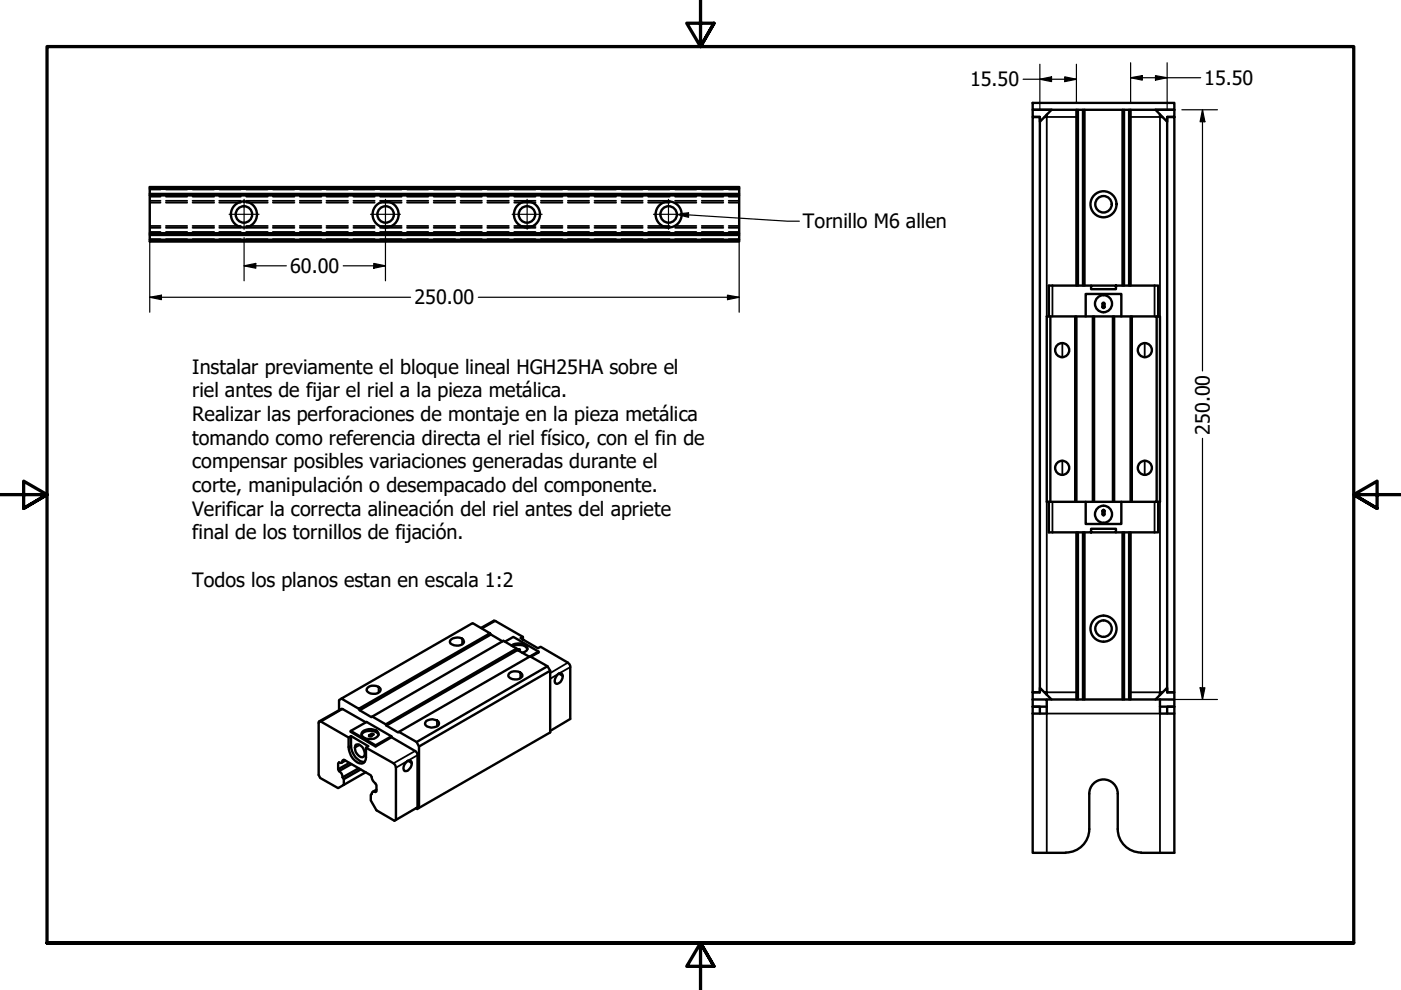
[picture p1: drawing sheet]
<svg xmlns="http://www.w3.org/2000/svg" width="297mm" height="210mm" viewBox="0 0 297 210" stroke-linecap="round" stroke-linejoin="round" font-family="sans-serif">
<!-- layer: Visible (ANSI) -->
<g fill="none" stroke="#000" stroke-width=".51">
<path d="M31.7 39.7h125v11.5h-125zM218.9 24.8h1.6v122h-1.6zM218.9 21.8h30.1v1.5h-30.1zM218.9 23.3h4l-2.4 2.5v-1h-1.6zM221.9 24.3v.5h-.4M228.2 23.3v37.3M228.5 23.3v37.3M229.6 23.3v37.3M229.9 23.3v37.3M238 23.3v37.3M238.3 23.3v37.3M239.4 23.3v37.3"/>
<path d="M239.7 23.3v37.3M245 23.3h4v1.5h-1.5v1zM245.9 24.3v.5h.5M247.5 24.8h1.5v122h-1.5zM31.7 50.8h125M31.7 49.8h125M31.7 49.4h125M31.7 40h125M31.7 41.1h125M31.7 41.4h125M222.7 67.1v39.3M228 67.1v39.3"/>
<path d="M228.2 67.1v39.3M230.2 67.1v-4.8h7.5v4.8M231.3 60.6h-8.9v6.5M231.7 67.1v39.3M232 67.1v39.3M233.7 65.1v-.7l.3-.2 .2 .2v.7M236 67.1v39.3M236.2 67.1v39.3M236.6 60.6h-5.3v.7h5.3v-.7h9v6.5M239.7 67.1v39.3M240 67.1h5.2v39.3h-5.2zM240 67.1h-18.1v39.3h18.1"/>
<path d="M245.2 67.1h.7v39.3h-.7M222.4 106.4v6.5h8.9v-.8h5.3v.8h-5.3M228.2 112.9v35.4M228.5 112.9v35.4M229.6 112.9v35.4M229.9 112.9v35.4M230.2 106.4v4.7h7.5v-4.7M233.7 108.3v.7M233.7 109l.3 .3 .2-.3M234.2 108.3v.7M238 112.9v35.4M238.3 112.9v35.4"/>
<path d="M239.4 112.9v35.4M239.7 112.9v35.4M245.6 106.4v6.5h-9M95.7 135.5a2.03 2.03 0 0 1 2.5 .2l.2 .3a1.14 1.14 0 0 1-1.6 .9 1.43 1.43 0 0 1-1.4-.8zM102 133.1l2.8-1.5 6.1 3.4M103.9 134.3l.2 .2 2.5 1.5M104.1 134.5l-27.8 16.1M107.1 136.1l1.7-1.1 5.4 3.1M108.5 136.9a2.72 2.72 0 0 1 3.1 .1l.2 .3a1.05 1.05 0 0 1-1.1 1.1M108.7 137a2.75 2.75 0 0 1 2.9 .3l.2 .3M109.5 137.5l-27.7 16.1M109.7 137.8l.3-.2 .2 .2-.2 .2"/>
<path d="M109.7 137.8l-27.8 16M109.8 137.8h.4M110.9 135.6v-.6l-.5 .3 3.6 2.1 .6-.3 5.8 3.4 .5 .7v11.2l-4.3 2.6M112.2 139.2l-2.5-1.4-.2-.3-2.8-1.6-27.8 16M112.4 139.2l3.7 2.1 .5 .9v13.1l-27.8 16M112.4 139.2l1.8-1.1v.2l-1.6 .9M112.4 139.2l-27.8 16M67.7 152.9l4.8-2.6 5 2.8M72.4 148.1l27.8-16 3.7 2.2-27.8 16zM72.4 148.1l-.5 .3v2.2M73.9 156.4a5.1 5.1 0 0 0 1.9 5.2 1.12 1.12 0 0 0 1.3 .2 1.12 1.12 0 0 0 .5-1.2v-2.1l.5-.3-3.7-2.1-.5 .3-5.8-3.4-.4-.1-.1 .2v11.2l.3 .6 3.8 2.2 1.2-.7v-1.2l-.3-.4M74.4 155l5.2 3v.3"/>
<path d="M74.4 156.1a5.6 5.6 0 0 0 1 4.5 2.38 2.38 0 0 0 1.9 1M75.4 157.9a1.71 1.71 0 0 1 1.9 1.9l-.2 .6a1.01 1.01 0 0 1-1.3-.5 1.89 1.89 0 0 1-.4-2zM76.1 150.3l.2 .3 2.4 1.5 .2-.2 5.5 3.4 .2-.1 3.7 2.1 .5 1v13l-.3 .2-.3-.1M76.6 155.8a2.36 2.36 0 0 1 3.2-.6l.5 .6M76.8 155.2a2.36 2.36 0 0 1 3.5 .3 1.6 1.6 0 0 1-2.1 1.2 1.43 1.43 0 0 1-1.6-1.2zM78 145.8a1.95 1.95 0 0 1 2.7 .3 1.52 1.52 0 0 1-2.2 .9 .76 .76 0 0 1-.7-.4 .76 .76 0 0 1 .2-.8zM78.3 155.9l.7-.4 .2 .2-.5 .4h-.4zM78.9 155.9l-.1-.2-.6 .4M79.1 155.8l-.4 .1M83 156.3l-3.4 2-5.2-3.1v-.2l3.3-1.9 5.3 3v.2l5 2.9 .4 .4 .1 .3v11.3l-4.6 2.6v-11l-.1-.5-.4-.5-5.8-3.3M83 156.1l-3.4 1.9M90.4 152.9a1.91 1.91 0 0 1 2.7 .4 1.67 1.67 0 0 1-2.5 .7l-.5-.5z"/>
<path d="M108 142.7a1.95 1.95 0 0 1 2.7 .4 1.21 1.21 0 0 1-1.5 1 1.43 1.43 0 0 1-1.4-.8zM116.1 141.3l-27.8 16M116.6 142.2l-27.8 16.1M118.1 143.2l.3-.4h.7a1.43 1.43 0 0 1-1.2 2.1 1.23 1.23 0 0 1 .2-1.7zM218.9 151.3v29.5h7M218.9 148.3h3v3h-3M218.9 148.3v-1.5h1.6v-1l2.4 2.5M218.9 151.3v-1.5h1.6v1.5M218.9 148.3v1.5h3M221.5 146.8h.4v.5M221.9 148.3h24M245 148.3l2.5-2.5v1h1.5v1.5"/>
<path d="M245.9 148.3v3h3.1v29.5h-7.1M245.9 148.3h3.1v1.5h-3.1M246.4 146.8h-.5v.5M247.5 151.3v-1.5h1.5v1.5M71.9 163.5a1.49 1.49 0 0 1 .7 1.3M71.9 163.5l-.2-.4v-1.3l.2-.2 .6 .1 .4-.6 5.7 3.3 .5 1.1 .7 1v1.3l-.7 .1-.2 .2-.3 .4v1.2l1.2 2.1 3.8 2.2 .3-.2M73.2 161.3l-.7 .4M74 161.8l-2.3 1.3M74.5 162l-2.6 1.5M76 162.9l-3.4 1.9M76.5 163.2l-3.6 2M77.5 163.7l-4.6 2.7"/>
<path d="M79.8 167.4l-.7 .5M86.1 161.6l.3-.3h.7a1.49 1.49 0 0 1-1.3 2.2 1.25 1.25 0 0 1 .3-1.9zM230.9 175.8v-7.5a3 3 0 0 1 3.1-3 3 3 0 0 1 3 3v7.5M230.9 175.8a5 5 0 0 1-4.9 5M237 175.8a5 5 0 0 0 5 5"/>
<circle cx="51.7" cy="45.5" r="2.76"/>
<circle cx="51.7" cy="45.5" r="1.75"/>
<circle cx="81.8" cy="45.5" r="2.76"/>
<circle cx="81.8" cy="45.5" r="1.75"/>
<circle cx="111.7" cy="45.5" r="2.76"/>
<circle cx="111.7" cy="45.5" r="1.75"/>
<circle cx="141.8" cy="45.5" r="2.76"/>
<circle cx="141.8" cy="45.5" r="1.75"/>
<circle cx="234" cy="43.3" r="2.76"/>
<circle cx="234" cy="43.3" r="1.75"/>
<circle cx="225.2" cy="74.2" r="1.49"/>
<circle cx="234" cy="65.1" r=".22"/>
<circle cx="234" cy="64.4" r="1.81"/>
<circle cx="242.7" cy="74.2" r="1.49"/>
<circle cx="225.2" cy="99.2" r="1.49"/>
<circle cx="242.7" cy="99.2" r="1.49"/>
<circle cx="234" cy="109" r="1.81"/>
<circle cx="234" cy="108.3" r=".22"/>
<circle cx="234" cy="133.3" r="1.75"/>
<circle cx="234" cy="133.3" r="2.76"/>
</g>
<!-- layer: Visible Narrow (ANSI) -->
<g fill="none" stroke="#000" stroke-width=".38">
<path d="M228.2 24.8h-6.3v42.3M239.7 24.8h6.2v42.3M223.1 60.6v6.5M225.2 72.7v3M242.7 72.7v3M244.8 60.6v6.5M225.2 97.7v3M242.7 97.7v3M221.9 106.4v40.4h6.3M223.1 106.4v6.5M244.8 106.4v6.5M245.9 106.4v40.4h-6.2"/>
<path d="M98 135.4v1.2M105 131.7l-2.8 1.6M109.9 137.7v.1M111.3 136.7v.3M72.6 150.3l-4.5 2.7M74.4 158.1l-.5 .3M76.3 158l-1.1 .5M78.3 155.9v.1M78.8 155.6v.1l.3 .1M79.8 154.9v.3M80.3 145.6v1.2M88 159.2l-4.6 2.6"/>
<path d="M92.6 152.8v1.2M110.3 142.6v1.2M118.4 142.8l-1.8 1.1M118.4 142.8l.9 .6M120.4 140.5l-3.8 2.2M120.9 141.4l-2.5 1.4M86.4 161.3l-2.5 1.5M86.4 161.3l.9 .5M88.5 160.1l-2.1 1.2M221.9 180.8v-29.5h24v29.5"/>
</g>
<!-- layer: Hidden (ANSI) -->
<g fill="none" stroke="#000" stroke-width=".38">
<path d="M31.7 43h2.3M31.7 42.6h2.3M31.7 47.9h2.3M31.7 48.3h2.3M31.7 49.2h2.3M31.7 49.6h2.3M31.7 50.7h2.3M31.7 41.3h2.3M31.7 40.2h2.3M31.7 41.7h2.3M35.2 43h4.5M35.2 42.6h4.5"/>
<path d="M35.2 47.9h4.5M35.2 48.3h4.5M35.2 49.2h4.5M35.2 49.6h4.5M35.2 50.7h4.5M35.2 41.3h4.5M35.2 40.2h4.5M35.2 41.7h4.5M40.8 43h4.6M40.8 42.6h4.6M40.8 47.9h4.6M40.8 48.3h4.6"/>
<path d="M40.8 49.2h4.6M40.8 49.6h4.6M40.8 50.7h4.6M40.8 41.3h4.6M40.8 40.2h4.6M40.8 41.7h4.6M46.5 43h4.6M46.5 42.6h4.6M46.5 47.9h4.6M46.5 48.3h4.6M46.5 49.2h4.6M46.5 49.6h4.6"/>
<path d="M46.5 50.7h4.6M46.5 41.3h4.6M46.5 40.2h4.6M46.5 41.7h4.6M52.2 43h4.6M52.2 42.6h4.6M52.2 47.9h4.6M52.2 48.3h4.6M52.2 49.2h4.6M52.2 49.6h4.6M52.2 50.7h4.6M52.2 41.3h4.6"/>
<path d="M52.2 40.2h4.6M52.2 41.7h4.6M57.8 43h4.6M57.8 42.6h4.6M57.8 47.9h4.6M57.8 48.3h4.6M57.8 49.2h4.6M57.8 49.6h4.6M57.8 50.7h4.6M57.8 41.3h4.6M57.8 40.2h4.6M57.8 41.7h4.6"/>
<path d="M63.6 43h4.5M63.6 42.6h4.5M63.6 47.9h4.5M63.6 48.3h4.5M63.6 49.2h4.5M63.6 49.6h4.5M63.6 50.7h4.5M63.6 41.3h4.5M63.6 40.2h4.5M63.6 41.7h4.5M69.2 43h4.6M69.2 42.6h4.6"/>
<path d="M69.2 47.9h4.6M69.2 48.3h4.6M69.2 49.2h4.6M69.2 49.6h4.6M69.2 50.7h4.6M69.2 41.3h4.6M69.2 40.2h4.6M69.2 41.7h4.6M74.9 43h4.5M74.9 42.6h4.5M74.9 47.9h4.5M74.9 48.3h4.5"/>
<path d="M74.9 49.2h4.5M74.9 49.6h4.5M74.9 50.7h4.5M74.9 41.3h4.5M74.9 40.2h4.5M74.9 41.7h4.5M80.6 43h4.6M80.6 42.6h4.6M80.6 47.9h4.6M80.6 48.3h4.6M80.6 49.2h4.6M80.6 49.6h4.6"/>
<path d="M80.6 50.7h4.6M80.6 41.3h4.6M80.6 40.2h4.6M80.6 41.7h4.6M86.3 43h4.5M86.3 42.6h4.5M86.3 47.9h4.5M86.3 48.3h4.5M86.3 49.2h4.5M86.3 49.6h4.5M86.3 50.7h4.5M86.3 41.3h4.5"/>
<path d="M86.3 40.2h4.5M86.3 41.7h4.5M91.9 43h4.6M91.9 42.6h4.6M91.9 47.9h4.6M91.9 48.3h4.6M91.9 49.2h4.6M91.9 49.6h4.6M91.9 50.7h4.6M91.9 41.3h4.6M91.9 40.2h4.6M91.9 41.7h4.6"/>
<path d="M97.7 43h4.5M97.7 42.6h4.5M97.7 47.9h4.5M97.7 48.3h4.5M97.7 49.2h4.5M97.7 49.6h4.5M97.7 50.7h4.5M97.7 41.3h4.5M97.7 40.2h4.5M97.7 41.7h4.5M103.3 43h4.6M103.3 42.6h4.6"/>
<path d="M103.3 47.9h4.6M103.3 48.3h4.6M103.3 49.2h4.6M103.3 49.6h4.6M103.3 50.7h4.6M103.3 41.3h4.6M103.3 40.2h4.6M103.3 41.7h4.6M109 43h4.5M109 42.6h4.5M109 47.9h4.5M109 48.3h4.5"/>
<path d="M109 49.2h4.5M109 49.6h4.5M109 50.7h4.5M109 41.3h4.5M109 40.2h4.5M109 41.7h4.5M114.7 43h4.6M114.7 42.6h4.6M114.7 47.9h4.6M114.7 48.3h4.6M114.7 49.2h4.6M114.7 49.6h4.6"/>
<path d="M114.7 50.7h4.6M114.7 41.3h4.6M114.7 40.2h4.6M114.7 41.7h4.6M120.4 43h4.5M120.4 42.6h4.5M120.4 47.9h4.5M120.4 48.3h4.5M120.4 49.2h4.5M120.4 49.6h4.5M120.4 50.7h4.5M120.4 41.3h4.5"/>
<path d="M120.4 40.2h4.5M120.4 41.7h4.5M126 43h4.6M126 42.6h4.6M126 47.9h4.6M126 48.3h4.6M126 49.2h4.6M126 49.6h4.6M126 50.7h4.6M126 41.3h4.6M126 40.2h4.6M126 41.7h4.6"/>
<path d="M131.8 43h4.5M131.8 42.6h4.5M131.8 47.9h4.5M131.8 48.3h4.5M131.8 49.2h4.5M131.8 49.6h4.5M131.8 50.7h4.5M131.8 41.3h4.5M131.8 40.2h4.5M131.8 41.7h4.5M137.4 43h4.6M137.4 42.6h4.6"/>
<path d="M137.4 47.9h4.6M137.4 48.3h4.6M137.4 49.2h4.6M137.4 49.6h4.6M137.4 50.7h4.6M137.4 41.3h4.6M137.4 40.2h4.6M137.4 41.7h4.6M143.1 43h4.5M143.1 42.6h4.5M143.1 47.9h4.5M143.1 48.3h4.5"/>
<path d="M143.1 49.2h4.5M143.1 49.6h4.5M143.1 50.7h4.5M143.1 41.3h4.5M143.1 40.2h4.5M143.1 41.7h4.5M148.8 43h4.6M148.8 42.6h4.6M148.8 47.9h4.6M148.8 48.3h4.6M148.8 49.2h4.6M148.8 49.6h4.6"/>
<path d="M148.8 50.7h4.6M148.8 41.3h4.6M148.8 40.2h4.6M148.8 41.7h4.6M154.5 43h2.2M154.5 42.6h2.2M154.5 47.9h2.2M154.5 48.3h2.2M154.5 49.2h2.2M154.5 49.6h2.2M154.5 50.7h2.2M154.5 41.3h2.2"/>
<path d="M154.5 40.2h2.2M154.5 41.7h2.2"/>
</g>
<!-- layer: Border (ANSI) -->
<path d="M148.5 -.1v10l-2.9-5h5.8l-2.9 5 2.9-5M0 104.9h10l-5-2.9v5.8l5-2.9-5 2.9M297 104.9h-10l5-2.9v5.8l-5-2.9 5 2.9M10 199.9v-190h277v190h-277h277M151.4 204.9l-2.9-5 2.9 5h-5.8l2.9-5v10" fill="none" stroke="#000" stroke-width=".7"/>
<!-- layer: Dimension (ANSI) -->
<g fill="none" stroke="#000" stroke-width=".25">
<path d="M216.9 16.8h11.3M220.5 16.8l2.4-.5v1zM220.5 13.6v9.6M225.7 16.3l2.5 .5-2.5 .5zM228.2 13.6v8.1M239.7 16.5l2.5-.5v1zM239.7 16.5h14.9M239.7 13.3v8.4M245 16l2.5 .5-2.5 .5zM247.5 13.3v9.9M250.6 23.3h7.5M255 23.3l.5 2.5h-1.1z"/>
<path d="M255 23.3v55.3M31.7 51.1v15.1M51.8 56.4l2.4-.5v1zM51.8 56.4h8.9M51.8 50.4v9.1M72.8 56.4h8.9M79.2 55.9l2.5 .5-2.5 .5zM81.7 48.6v10.9M156.7 51.1v15.1M31.7 63l2.5-.4v.9zM31.7 63h55.4M101.4 63h55.3"/>
<path d="M154.2 62.6l2.5 .4-2.5 .5zM255 92.9v55.4M247.6 148.3h10.5M254.4 145.8h1.1l-.5 2.5z"/>
</g>
<path d="M220.5 16.8l2.4-.5v1zM225.7 16.3l2.5 .5-2.5 .5zM239.7 16.5l2.5-.5v1zM245 16l2.5 .5-2.5 .5zM255 23.3l.5 2.5h-1.1zM51.8 56.4l2.4-.5v1zM79.2 55.9l2.5 .5-2.5 .5zM31.7 63l2.5-.4v.9zM154.2 62.6l2.5 .4-2.5 .5zM254.4 145.8h1.1l-.5 2.5z" fill="#000"/>
<!-- layer: Symbol (ANSI) -->
<path d="M143.5 45.4l2.5-.3v1z" fill="#000"/>
<path d="M143.9 45.6l2.1 .5v-.5M144.2 45.3l1.8-.2v.2M145.1 45.6l21.8 1.3h2.6" fill="none" stroke="#000" stroke-width=".25"/>
<!-- layer: Center Mark (ANSI) -->
<path d="M48.6 45.4h6.3M51.8 42.3v6.3M78.5 45.4h6.4M81.7 42.3v6.3M108.6 45.4h6.3M111.8 42.3v6.3M138.6 45.4h6.3M141.7 42.3v6.3" fill="none" stroke="#000" stroke-width=".25"/>
<g font-size="4.2">
<text x="205.7" y="18.3">15.50</text>
<text x="255.3" y="18">15.50</text>
<text x="170.2" y="48.4">Tornillo M6 allen</text>
<text x="61.5" y="57.9">60.00</text>
<text x="87.9" y="64.6">250.00</text>
<text x="40.8" y="79.2">Instalar previamente el bloque lineal HGH25HA sobre el</text>
<text x="40.8" y="84.2">riel antes de fijar el riel a la pieza metálica.</text>
<text x="40.8" y="89.3">Realizar las perforaciones de montaje en la pieza metálica</text>
<text x="40.8" y="94.3">tomando como referencia directa el riel físico, con el fin de</text>
<text x="256.5" y="92.2" transform="rotate(-90 256.5 92.2)">250.00</text>
<text x="40.8" y="99.3">compensar posibles variaciones generadas durante el</text>
<text x="40.8" y="104.3">corte, manipulación o desempacado del componente.</text>
<text x="40.8" y="109.3">Verificar la correcta alineación del riel antes del apriete</text>
<text x="40.8" y="114.3">final de los tornillos de fijación.</text>
<text x="40.8" y="124.4">Todos los planos estan en escala 1:2</text>
</g>
</svg>
